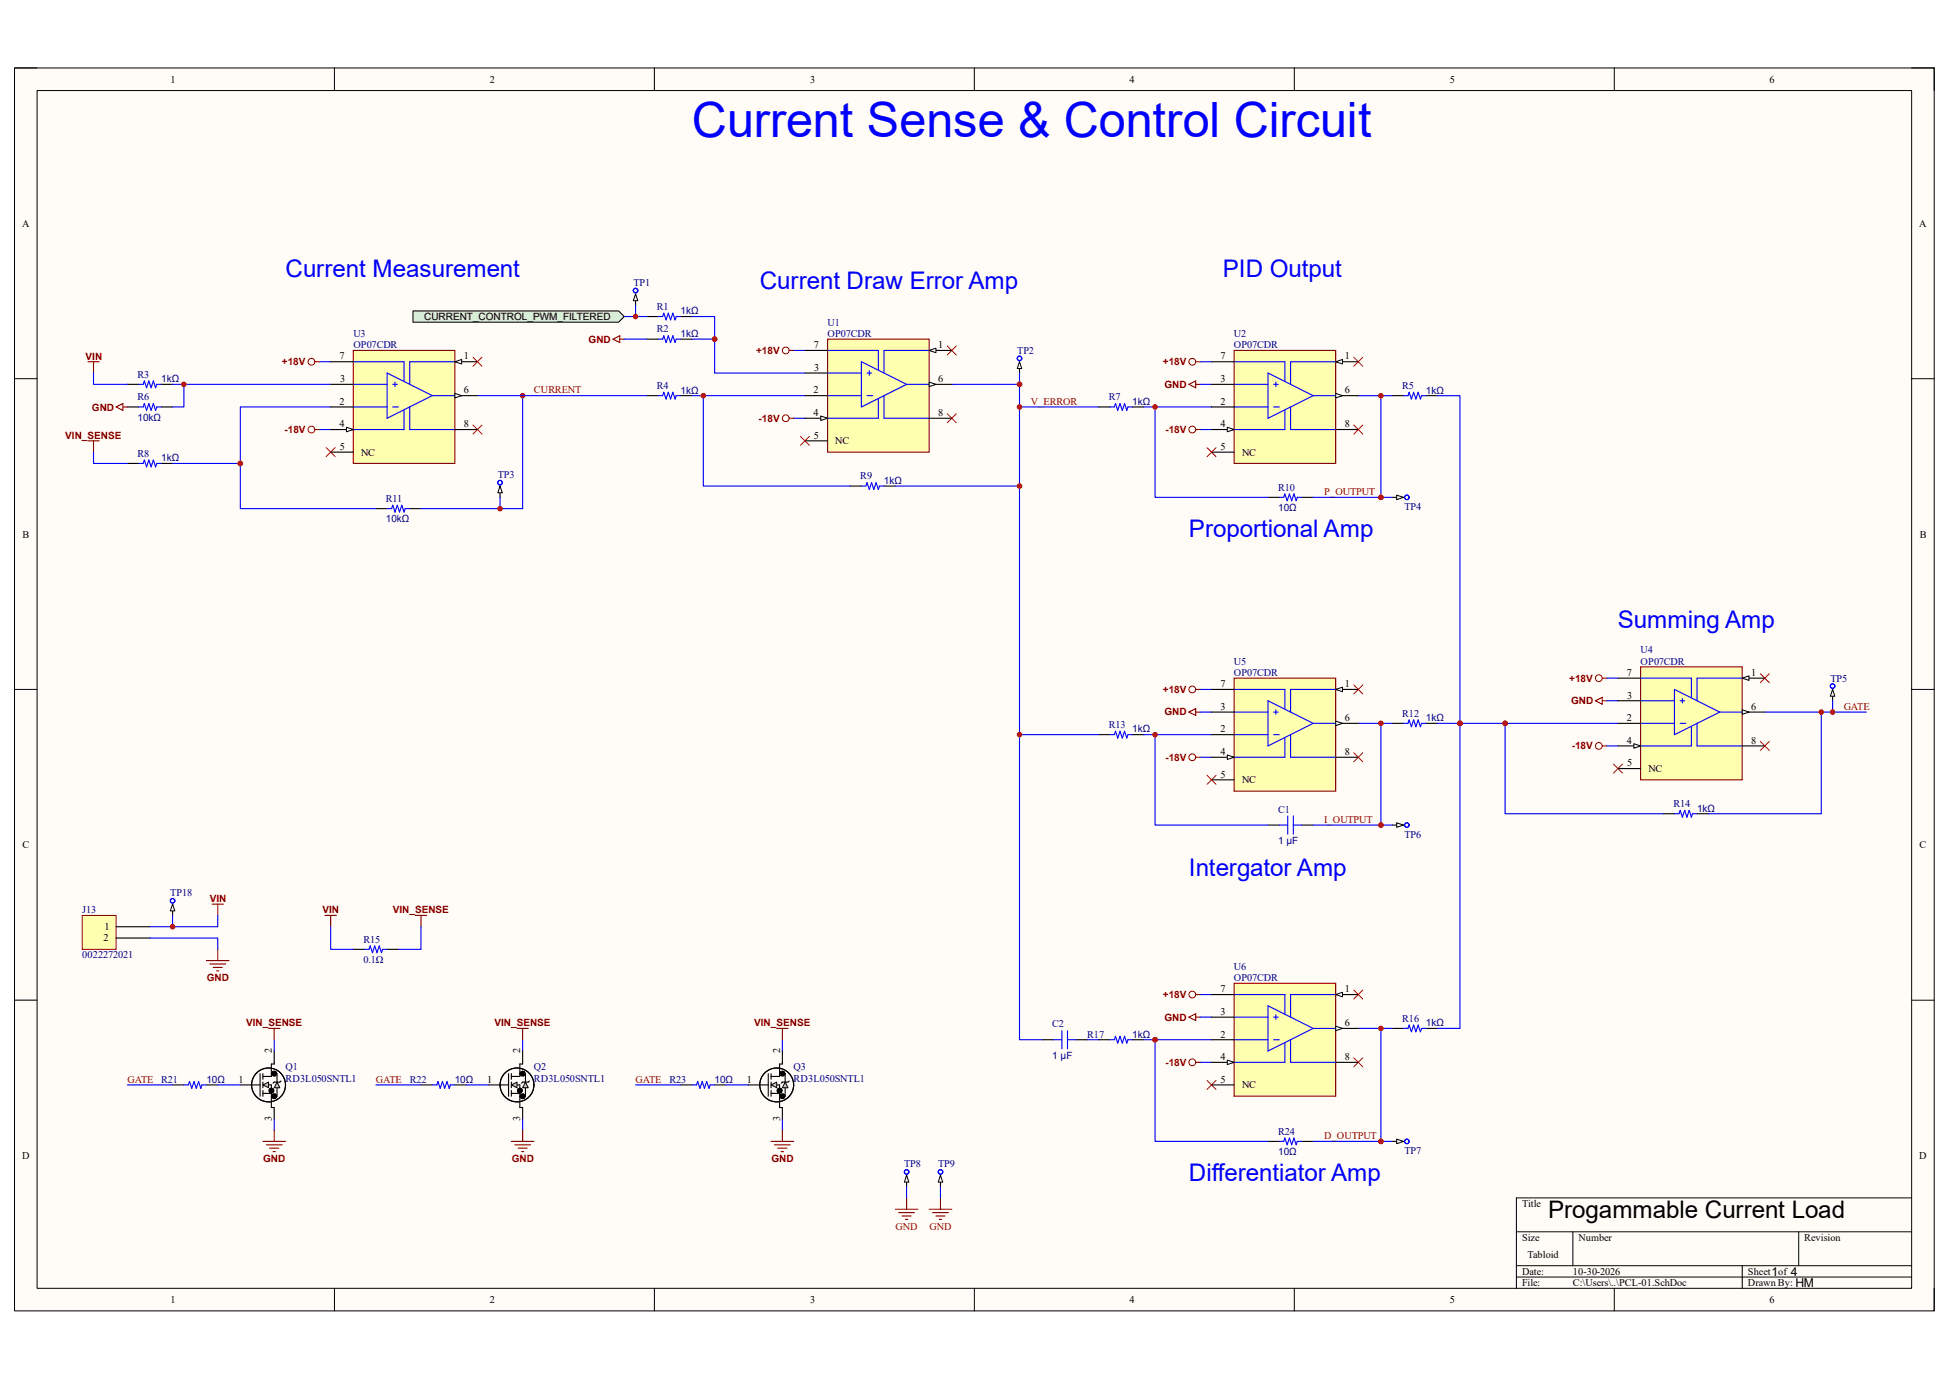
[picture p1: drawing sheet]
<svg xmlns="http://www.w3.org/2000/svg" width="297mm" height="210mm" viewBox="0 0 297 210" stroke-linecap="round" stroke-linejoin="round" font-family="sans-serif">
<path d="M2.2 10.4h292.6v189.2h-292.6z" fill-rule="evenodd" fill="#fffcf8"/>
<path d="M2.2 10.4h292.6v189.2h-292.6z" fill="none" stroke="#000" stroke-width=".15"/>
<path d="M5.7 13.8h285.6v182.4h-285.6z" fill-rule="evenodd" fill="#fffcf8"/>
<g fill="none" stroke="#000" stroke-width=".15">
<path d="M2.2 10.3h3.4M5.7 13.8h285.6v182.4h-285.6zM51 10.3v3.5M99.7 10.4v3.4M148.5 10.4v3.4M197.2 10.4v3.4M246 10.4v3.4M291.3 10.4h3.5v3.4M2.2 57.7h3.4M291.3 57.7h3.5M2.2 105h3.4M291.3 105h3.5"/>
<path d="M2.2 152.3h3.4M291.3 152.3h3.5M51 196.2v3.4M99.7 196.2v3.4M148.5 196.2v3.4M197.2 196.2v3.4M231.1 187.6h60.2M231.1 192.8h60.2M231.1 194.5h60.2M239.7 187.6v5.2M246 196.2v3.4M265.5 192.8v3.4"/>
<path d="M274.1 187.6v5.2M291.3 182.4h-60.2v13.8M294.8 196.2v3.4"/>
</g>
<g fill="none" stroke="#000" stroke-width=".17">
<path d="M53.8 144.6h1.8M59 144.6h1.7M36.6 165.2h3M39.6 163.5v3.5M40.1 163.5v.9M40.1 164.8v.9M40.1 166.1v.9M40.1 166.5h1.3M40.9 165.2h.5v3.5h.4v1.7M41.4 163.5h.8v1.3M41.8 160.1v1.9h-.4v1.9h-1.3M42.2 165.7v1.3h-.8"/>
<path d="M42.8 164.6l-.2 .2h-.8l-.2 .2"/>
<circle cx="40.9" cy="165.2" r="2.58"/>
</g>
<path d="M55.6 144.6h.6l.2-.5 .4 1 .3-1 .3 1 .4-1 .3 1 .2-.5h.7" fill="none" stroke="#00f" stroke-width=".17"/>
<path d="M41.4 166.1h.1M41.3 166.1h.1M41.8 163.5h.1M41.8 167h.1" fill="none" stroke="#000" stroke-width=".85"/>
<path d="M40.1 165.2l.8-.4v.9z" fill="#c0c0c0"/>
<path d="M40.1 165.2l.8-.4v.9z" fill="none" stroke="#000" stroke-width=".15"/>
<path d="M42.2 164.8l.4 .9h-.8z" fill="#c0c0c0"/>
<path d="M42.2 164.8l.4 .9h-.8z" fill="none" stroke="#000" stroke-width=".15"/>
<g fill="none" stroke="#00f" stroke-width=".17">
<path d="M14.3 56.8v1.7h5.1M21.1 58.5h.7l.2-.5 .3 1 .4-1 .3 1 .4-1 .3 1 .2-.5h.7M26.3 58.5h24.1M28 58.5v3.5h-1.7M21.1 62h.7l.2-.5 .3 1 .4-1 .3 1 .4-1 .3 1 .2-.5h.7M41.8 158.3v1.8M50.4 141.1v3.5h3.4M64.2 141.1v3.5h-3.5M79.6 158.3v1.8M119.2 158.3v1.8M41.8 170.4v1.7M79.6 170.4v1.7"/>
<path d="M119.2 170.4v1.7"/>
</g>
<g fill="none" stroke="#800000" stroke-width=".17">
<path d="M13.4 55.1h1.7M14.3 55.1v1.7M17.7 62l1-.5v1zM18.7 62h.7M49.5 139.4h1.7M50.4 139.4v1.7M63.3 139.4h1.7M64.2 139.4v1.7M40.9 156.6h1.7M41.8 156.6v1.7M78.8 156.6h1.7M79.6 156.6v1.7"/>
<path d="M118.4 156.6h1.7M119.2 156.6v1.7M40.1 173.8h3.4M40.6 174.3h2.4M41.1 174.9h1.4M41.6 175.4h.4M41.8 172.1v1.7M77.9 173.8h3.5M78.4 174.3h2.5M79 174.9h1.3M79.5 175.4h.3M79.7 172.1v1.7"/>
<path d="M117.5 173.8h3.4M118 174.3h2.4M118.5 174.9h1.4M119.1 175.4h.3M119.2 172.1v1.7"/>
</g>
<path d="M19.4 58.5h1.7M24.6 58.5h1.7M19.4 62h1.7M24.6 62h1.7" fill="none" stroke="#000" stroke-width=".17"/>
<path d="M72.1 54.4l1.3 1.4M73.4 54.4l-1.3 1.4M72.1 64.7l1.3 1.4M73.4 64.7l-1.3 1.4" fill="none" stroke="#f00" stroke-width=".15"/>
<circle cx="28" cy="58.5" r=".34" fill="#f00"/>
<circle cx="28" cy="58.5" r=".34" fill="none" stroke="#f00" stroke-width=".15"/>
<path d="M19.4 70.6h1.7M24.6 70.6h1.7" fill="none" stroke="#000" stroke-width=".17"/>
<path d="M14.3 68.9v1.7h5.1M21.1 70.6h.7l.2-.5 .3 1 .4-1 .3 1 .4-1 .3 1 .2-.5h.7M50.4 62h-13.8v8.6h-10.3" fill="none" stroke="#00f" stroke-width=".17"/>
<path d="M13.4 67.1h1.7M14.3 67.1v1.8" fill="none" stroke="#800000" stroke-width=".17"/>
<circle cx="36.6" cy="70.6" r=".34" fill="#f00"/>
<circle cx="36.6" cy="70.6" r=".34" fill="none" stroke="#f00" stroke-width=".15"/>
<path d="M57.3 77.5h1.7M62.4 77.5h1.8" fill="none" stroke="#000" stroke-width=".17"/>
<path d="M59 77.5h.7l.2-.6 .3 1.1 .3-1.1 .4 1.1 .3-1.1 .4 1.1 .1-.5h.7M79.6 60.3v17.2h-15.4" fill="none" stroke="#00f" stroke-width=".17"/>
<circle cx="79.6" cy="60.3" r=".34" fill="#f00"/>
<circle cx="79.6" cy="60.3" r=".34" fill="none" stroke="#f00" stroke-width=".15"/>
<path d="M36.6 70.6v6.9h20.7" fill="none" stroke="#00f" stroke-width=".17"/>
<circle cx="36.6" cy="70.6" r=".34" fill="#f00"/>
<g fill="none" stroke="#f00" stroke-width=".15">
<path d="M49.7 68.2l1.4 1.3M51.1 68.2l-1.4 1.3"/>
<circle cx="36.6" cy="70.6" r=".34"/>
</g>
<path d="M98.6 48.2h1.7M98.6 51.7h1.7M103.7 48.2h1.8M103.7 51.7h1.8M98.6 60.3h1.7M103.7 60.3h1.8" fill="none" stroke="#000" stroke-width=".17"/>
<path d="M95.1 48.2h3.5M100.3 48.2h.7l.2-.5 .3 1 .3-1 .4 1 .3-1 .4 1 .1-.5h.7M100.3 51.7h.7l.2-.6 .3 1.1 .3-1.1 .4 1.1 .3-1.1 .4 1.1 .1-.5h.7M105.5 48.2h3.4v3.5h-3.4M100.3 60.3h.7l.2-.6 .3 1.1 .3-1.1 .4 1.1 .3-1.1 .4 1.1 .1-.5h.7" fill="none" stroke="#00f" stroke-width=".17"/>
<circle cx="108.9" cy="51.7" r=".34" fill="#f00"/>
<circle cx="108.9" cy="51.7" r=".34" fill="none" stroke="#f00" stroke-width=".15"/>
<path d="M93.4 51.7l1-.6v1.1zM94.4 51.7h.7" fill="none" stroke="#800000" stroke-width=".17"/>
<path d="M95.1 51.7h3.5" fill="none" stroke="#00f" stroke-width=".17"/>
<path d="M62.9 47.3h31.4l.8 .9-.8 .9h-31.4z" fill-rule="evenodd" fill="#c8f1c8"/>
<path d="M62.9 47.3h31.4l.8 .9-.8 .9h-31.4z" fill="none" stroke="#000" stroke-width=".15"/>
<path d="M108.9 51.7v5.1h13.8" fill="none" stroke="#00f" stroke-width=".17"/>
<circle cx="108.9" cy="51.7" r=".34" fill="#f00"/>
<circle cx="108.9" cy="51.7" r=".34" fill="none" stroke="#f00" stroke-width=".15"/>
<path d="M129.6 74h1.7M134.7 74h1.7" fill="none" stroke="#000" stroke-width=".17"/>
<path d="M105.5 60.3h17.2M107.2 60.3v13.7h22.4M131.3 74h.7l.1-.5 .4 1 .3-1 .4 1 .3-1 .4 1 .1-.5h.7" fill="none" stroke="#00f" stroke-width=".17"/>
<circle cx="107.2" cy="60.3" r=".34" fill="#f00"/>
<g fill="none" stroke="#f00" stroke-width=".15">
<path d="M144.4 52.7l1.3 1.4M145.7 52.7l-1.3 1.4M144.4 63l1.3 1.4M145.7 63l-1.3 1.4"/>
<circle cx="107.2" cy="60.3" r=".34"/>
</g>
<path d="M182.9 58.5h1.7M72.8 60.3h25.8M169.1 62h.7l.2-.5 .3 1 .4-1 .3 1 .4-1 .3 1 .2-.5h.7M169.1 111.9h.7l.2-.5 .3 1 .4-1 .3 1 .4-1 .3 1 .2-.5h.7M182.9 108.4h1.7M244.9 106.7h1.7M246.6 110.2h-17.2v13.7h24.1M255.2 123.9h.7l.1-.5 .4 1 .3-1 .4 1 .3-1 .4 1 .1-.5h.7M169.1 158.3h.7l.2-.5 .3 1.1 .4-1.1 .3 1.1 .4-1.1 .3 1.1 .2-.6h.7M182.9 154.9h1.7" fill="none" stroke="#00f" stroke-width=".17"/>
<path d="M167.4 62h1.7M172.6 62h1.7M167.4 111.9h1.7M172.6 111.9h1.7M253.5 123.9h1.7M258.6 123.9h1.7M167.4 158.3h1.7M172.6 158.3h1.7" fill="none" stroke="#000" stroke-width=".17"/>
<path d="M181.2 58.5l1-.5v1.1zM182.2 58.5h.7M181.2 108.4l1-.5v1.1zM182.2 108.4h.7M243.1 106.7l1.1-.5v1zM244.2 106.7h.7M181.2 154.9l1-.5v1zM182.2 154.9h.7" fill="none" stroke="#800000" stroke-width=".17"/>
<circle cx="229.4" cy="110.2" r=".34" fill="#f00"/>
<circle cx="229.4" cy="110.2" r=".34" fill="none" stroke="#f00" stroke-width=".15"/>
<path d="M268.9 108.4h15.5M277.5 108.4v15.5h-17.2" fill="none" stroke="#00f" stroke-width=".17"/>
<circle cx="277.6" cy="108.4" r=".34" fill="#f00"/>
<circle cx="277.6" cy="108.4" r=".34" fill="none" stroke="#f00" stroke-width=".15"/>
<path d="M212.2 60.3h1.7M217.3 60.3h1.7M212.2 110.2h1.7M217.3 110.2h1.7M212.2 156.6h1.7M217.3 156.6h1.7" fill="none" stroke="#000" stroke-width=".17"/>
<path d="M213.9 60.3h.7l.1-.6 .4 1.1 .3-1.1 .4 1.1 .3-1.1 .4 1.1 .1-.5h.7M213.9 110.2h.7l.1-.6 .4 1.1 .3-1.1 .4 1.1 .3-1.1 .4 1.1 .1-.5h.7M229.4 110.2h-6.9v46.4h-3.5M207 156.6h5.2M213.9 156.6h.7l.1-.5 .4 1 .3-1 .4 1 .3-1 .4 1 .1-.5h.7" fill="none" stroke="#00f" stroke-width=".17"/>
<circle cx="222.5" cy="110.2" r=".34" fill="#f00"/>
<circle cx="222.5" cy="110.2" r=".34" fill="none" stroke="#f00" stroke-width=".15"/>
<circle cx="229.4" cy="110.2" r=".34" fill="#f00"/>
<circle cx="229.4" cy="110.2" r=".34" fill="none" stroke="#f00" stroke-width=".15"/>
<path d="M219 110.2h3.5" fill="none" stroke="#00f" stroke-width=".17"/>
<circle cx="222.5" cy="110.2" r=".34" fill="#f00"/>
<circle cx="222.5" cy="110.2" r=".34" fill="none" stroke="#f00" stroke-width=".15"/>
<path d="M219 60.3h3.5v49.9" fill="none" stroke="#00f" stroke-width=".17"/>
<circle cx="222.5" cy="110.2" r=".34" fill="#f00"/>
<circle cx="222.5" cy="110.2" r=".34" fill="none" stroke="#f00" stroke-width=".15"/>
<path d="M174.3 62h10.3M176 62v13.7h17.2M194.9 75.7h.7l.2-.5 .4 1.1 .3-1.1 .3 1.1 .4-1.1 .3 1.1 .2-.6h.7M207 60.3h5.2M207 110.2h5.2" fill="none" stroke="#00f" stroke-width=".17"/>
<path d="M193.2 75.7h1.7M198.4 75.7h1.7" fill="none" stroke="#000" stroke-width=".17"/>
<circle cx="176" cy="62" r=".34" fill="#f00"/>
<circle cx="176" cy="62" r=".34" fill="none" stroke="#f00" stroke-width=".15"/>
<path d="M210.4 60.3v15.4h-10.3" fill="none" stroke="#00f" stroke-width=".17"/>
<circle cx="210.4" cy="75.7" r=".34" fill="#f00"/>
<circle cx="210.4" cy="75.7" r=".34" fill="none" stroke="#f00" stroke-width=".15"/>
<circle cx="210.4" cy="60.3" r=".34" fill="#f00"/>
<g fill="none" stroke="#f00" stroke-width=".15">
<path d="M206.3 54.4l1.4 1.4M207.7 54.4l-1.4 1.4M122 66.5l1.4 1.3M123.4 66.5l-1.4 1.3M183.9 68.2l1.4 1.4M185.3 68.2l-1.4 1.4M206.3 64.7l1.4 1.4M207.7 64.7l-1.4 1.4M183.9 118.1l1.4 1.4M185.3 118.1l-1.4 1.4M206.3 114.6l1.4 1.4M206.3 104.3l1.4 1.4"/>
<path d="M207.7 114.6l-1.4 1.4M207.7 104.3l-1.4 1.4M206.3 150.8l1.4 1.4M207.7 150.8l-1.4 1.4M183.9 164.5l1.4 1.4M185.3 164.5l-1.4 1.4M206.3 161.1l1.4 1.4M207.7 161.1l-1.4 1.4"/>
<circle cx="210.4" cy="60.3" r=".34"/>
</g>
<path d="M151.9 58.5h3.5v99.8h3.4M174.3 111.9h10.3M194.9 125.7h1.3M196.2 124.3v2.7M197.1 125.7h1.3M197.1 124.3v2.7M160.5 158.3h1.3M161.8 157v2.7M162.7 158.3h1.3M162.7 157v2.7M165.7 158.3h1.7M194.9 173.8h.7l.2-.5 .4 1 .3-1 .3 1 .4-1 .3 1 .2-.5h.7" fill="none" stroke="#00f" stroke-width=".17"/>
<path d="M193.2 125.7h1.7M198.4 125.7h1.7M158.8 158.3h1.7M164 158.3h1.7M193.2 173.8h1.7M198.4 173.8h1.7" fill="none" stroke="#000" stroke-width=".17"/>
<circle cx="155.4" cy="58.5" r=".34" fill="#f00"/>
<circle cx="155.4" cy="58.5" r=".34" fill="none" stroke="#f00" stroke-width=".15"/>
<path d="M155.4 62h12" fill="none" stroke="#00f" stroke-width=".17"/>
<circle cx="155.4" cy="62" r=".34" fill="#f00"/>
<circle cx="155.4" cy="62" r=".34" fill="none" stroke="#f00" stroke-width=".15"/>
<path d="M155.4 111.9h12" fill="none" stroke="#00f" stroke-width=".17"/>
<circle cx="155.4" cy="111.9" r=".34" fill="#f00"/>
<circle cx="155.4" cy="111.9" r=".34" fill="none" stroke="#f00" stroke-width=".15"/>
<path d="M176 111.9v13.8h17.2" fill="none" stroke="#00f" stroke-width=".17"/>
<circle cx="176" cy="111.9" r=".34" fill="#f00"/>
<circle cx="176" cy="111.9" r=".34" fill="none" stroke="#f00" stroke-width=".15"/>
<path d="M210.4 110.2v15.5h-10.3" fill="none" stroke="#00f" stroke-width=".17"/>
<circle cx="210.4" cy="125.7" r=".34" fill="#f00"/>
<circle cx="210.4" cy="125.7" r=".34" fill="none" stroke="#f00" stroke-width=".15"/>
<circle cx="210.4" cy="110.2" r=".34" fill="#f00"/>
<circle cx="210.4" cy="110.2" r=".34" fill="none" stroke="#f00" stroke-width=".15"/>
<path d="M174.3 158.3h1.7v15.5h17.2" fill="none" stroke="#00f" stroke-width=".17"/>
<circle cx="176" cy="158.3" r=".34" fill="#f00"/>
<circle cx="176" cy="158.3" r=".34" fill="none" stroke="#f00" stroke-width=".15"/>
<path d="M176 158.3h8.6" fill="none" stroke="#00f" stroke-width=".17"/>
<circle cx="176" cy="158.3" r=".34" fill="#f00"/>
<circle cx="176" cy="158.3" r=".34" fill="none" stroke="#f00" stroke-width=".15"/>
<path d="M210.4 156.6v17.2h-10.3" fill="none" stroke="#00f" stroke-width=".17"/>
<circle cx="210.4" cy="173.8" r=".34" fill="#f00"/>
<circle cx="210.4" cy="173.8" r=".34" fill="none" stroke="#f00" stroke-width=".15"/>
<circle cx="210.4" cy="156.6" r=".34" fill="#f00"/>
<circle cx="210.4" cy="156.6" r=".34" fill="none" stroke="#f00" stroke-width=".15"/>
<path d="M145 58.5h6.9M136.4 74h19" fill="none" stroke="#00f" stroke-width=".17"/>
<circle cx="155.4" cy="74" r=".34" fill="#f00"/>
<g fill="none" stroke="#f00" stroke-width=".15">
<path d="M245.9 116.4l1.4 1.3M247.3 116.4l-1.4 1.3M268.3 112.9l1.3 1.4M268.3 102.6l1.3 1.4M269.6 112.9l-1.3 1.4M269.6 102.6l-1.3 1.4"/>
<circle cx="155.4" cy="74" r=".34"/>
</g>
<path d="M48.7 55.1h1.7M120.9 53.4h1.8M182.9 55.1h1.7M48.7 65.4h1.7M120.9 63.7h1.8M182.9 65.4h1.7M182.9 115.3h1.7M182.9 105h1.7M244.9 113.6h1.7M244.9 103.3h1.7M182.9 151.5h1.7M182.9 161.8h1.7" fill="none" stroke="#00f" stroke-width=".17"/>
<g fill="none" stroke="#800000" stroke-width=".15">
<circle cx="47.5" cy="55.1" r=".52"/>
<circle cx="119.7" cy="53.4" r=".52"/>
<circle cx="181.7" cy="55.1" r=".52"/>
<circle cx="47.5" cy="65.4" r=".52"/>
<circle cx="119.7" cy="63.7" r=".52"/>
<circle cx="181.7" cy="65.4" r=".52"/>
<circle cx="181.7" cy="115.3" r=".52"/>
<circle cx="181.7" cy="105" r=".52"/>
<circle cx="243.6" cy="113.6" r=".52"/>
<circle cx="243.6" cy="103.3" r=".52"/>
<circle cx="181.7" cy="151.5" r=".52"/>
<circle cx="181.7" cy="161.8" r=".52"/>
</g>
<g fill="none" stroke="#800000" stroke-width=".17">
<path d="M48 55.1h.7M120.3 53.4h.6M182.2 55.1h.7M48 65.4h.7M120.3 63.7h.6M182.2 65.4h.7M182.2 105h.7M182.2 115.3h.7M244.2 103.3h.7M244.2 113.6h.7M182.2 151.5h.7M182.2 161.8h.7"/>
<path d="M136.4 184.2h3.5M136.9 184.7h2.5M137.5 185.2h1.3M138 185.7h.3M138.2 182.4v1.8M141.6 184.2h3.4M142.1 184.7h2.4M142.6 185.2h1.4M143.2 185.7h.3M143.3 182.4v1.8"/>
</g>
<path d="M143.3 179v1.7" fill="none" stroke="#000" stroke-width=".17"/>
<path d="M143.3 179l.4 1h-.7z" fill="#f8fcff"/>
<path d="M143.3 179l.4 1h-.7z" fill="none" stroke="#000" stroke-width=".15"/>
<g fill="none" stroke="#00f" stroke-width=".17">
<circle cx="143.3" cy="178.5" r=".35"/>
<circle cx="143.3" cy="178.5" r=".34"/>
</g>
<path d="M138.2 179v1.7" fill="none" stroke="#000" stroke-width=".17"/>
<path d="M138.2 179l.3 1h-.7z" fill="#f8fcff"/>
<path d="M138.2 179l.3 1h-.7z" fill="none" stroke="#000" stroke-width=".15"/>
<g fill="none" stroke="#00f" stroke-width=".17">
<path d="M138.2 180.7v1.7M143.3 180.7v1.7"/>
<circle cx="138.2" cy="178.5" r=".35"/>
<circle cx="138.2" cy="178.5" r=".34"/>
</g>
<path d="M76.2 74v1.7" fill="none" stroke="#000" stroke-width=".17"/>
<path d="M76.2 74l.3 1.1h-.6z" fill="#f8fcff"/>
<path d="M76.2 74l.3 1.1h-.6z" fill="none" stroke="#000" stroke-width=".15"/>
<g fill="none" stroke="#00f" stroke-width=".17">
<path d="M76.2 75.7v1.8"/>
<circle cx="76.2" cy="73.5" r=".35"/>
<circle cx="76.2" cy="73.5" r=".34"/>
</g>
<circle cx="76.2" cy="77.5" r=".34" fill="#f00"/>
<circle cx="76.2" cy="77.5" r=".34" fill="none" stroke="#f00" stroke-width=".15"/>
<path d="M96.9 44.8v1.7" fill="none" stroke="#000" stroke-width=".17"/>
<path d="M96.9 44.8l.3 1h-.7z" fill="#f8fcff"/>
<path d="M96.9 44.8l.3 1h-.7z" fill="none" stroke="#000" stroke-width=".15"/>
<g fill="none" stroke="#00f" stroke-width=".17">
<path d="M96.9 46.5v1.7"/>
<circle cx="96.9" cy="44.3" r=".35"/>
<circle cx="96.9" cy="44.2" r=".34"/>
</g>
<circle cx="96.9" cy="48.2" r=".34" fill="#f00"/>
<circle cx="96.9" cy="48.2" r=".34" fill="none" stroke="#f00" stroke-width=".15"/>
<path d="M155.4 55.1v1.7" fill="none" stroke="#000" stroke-width=".17"/>
<path d="M155.4 55.1l.3 1h-.7z" fill="#f8fcff"/>
<path d="M155.4 55.1l.3 1h-.7z" fill="none" stroke="#000" stroke-width=".15"/>
<g fill="none" stroke="#00f" stroke-width=".17">
<path d="M155.4 56.8v1.7"/>
<circle cx="155.4" cy="54.6" r=".35"/>
<circle cx="155.4" cy="54.6" r=".34"/>
</g>
<circle cx="155.4" cy="58.5" r=".34" fill="#f00"/>
<circle cx="155.4" cy="58.5" r=".34" fill="none" stroke="#f00" stroke-width=".15"/>
<path d="M212.2 75.7h1.7" fill="none" stroke="#000" stroke-width=".17"/>
<path d="M212.8 75.4l1.1 .3-1.1 .4z" fill="#f8fcff"/>
<path d="M212.8 75.4l1.1 .3-1.1 .4z" fill="none" stroke="#000" stroke-width=".15"/>
<g fill="none" stroke="#00f" stroke-width=".17">
<path d="M210.4 75.7h1.8"/>
<circle cx="214.4" cy="75.7" r=".35"/>
<circle cx="214.4" cy="75.7" r=".34"/>
</g>
<circle cx="210.4" cy="75.7" r=".34" fill="#f00"/>
<circle cx="210.4" cy="75.7" r=".34" fill="none" stroke="#f00" stroke-width=".15"/>
<path d="M212.2 125.7h1.7" fill="none" stroke="#000" stroke-width=".17"/>
<path d="M212.8 125.3l1.1 .4-1.1 .3z" fill="#f8fcff"/>
<path d="M212.8 125.3l1.1 .4-1.1 .3z" fill="none" stroke="#000" stroke-width=".15"/>
<g fill="none" stroke="#00f" stroke-width=".17">
<path d="M210.4 125.7h1.8"/>
<circle cx="214.4" cy="125.7" r=".35"/>
<circle cx="214.4" cy="125.7" r=".34"/>
</g>
<circle cx="210.4" cy="125.7" r=".34" fill="#f00"/>
<circle cx="210.4" cy="125.7" r=".34" fill="none" stroke="#f00" stroke-width=".15"/>
<path d="M212.2 173.8h1.7" fill="none" stroke="#000" stroke-width=".17"/>
<path d="M212.8 173.5l1.1 .3-1.1 .4z" fill="#f8fcff"/>
<path d="M212.8 173.5l1.1 .3-1.1 .4z" fill="none" stroke="#000" stroke-width=".15"/>
<g fill="none" stroke="#00f" stroke-width=".17">
<path d="M210.4 173.8h1.8"/>
<circle cx="214.4" cy="173.8" r=".35"/>
<circle cx="214.4" cy="173.8" r=".34"/>
</g>
<circle cx="210.4" cy="173.8" r=".34" fill="#f00"/>
<circle cx="210.4" cy="173.8" r=".34" fill="none" stroke="#f00" stroke-width=".15"/>
<path d="M279.3 105v1.7" fill="none" stroke="#000" stroke-width=".17"/>
<path d="M279.3 105l.3 1h-.7z" fill="#f8fcff"/>
<path d="M279.3 105l.3 1h-.7z" fill="none" stroke="#000" stroke-width=".15"/>
<g fill="none" stroke="#00f" stroke-width=".17">
<path d="M279.3 106.7v1.7"/>
<circle cx="279.3" cy="104.5" r=".35"/>
<circle cx="279.3" cy="104.5" r=".34"/>
</g>
<circle cx="279.3" cy="108.4" r=".34" fill="#f00"/>
<circle cx="279.3" cy="108.4" r=".34" fill="none" stroke="#f00" stroke-width=".15"/>
<path d="M26.3 165.2h1.7M31.5 165.2h1.7M64.2 165.2h1.7M69.3 165.2h1.7M103.7 165.2h1.8M108.9 165.2h1.7" fill="none" stroke="#000" stroke-width=".17"/>
<path d="M19.4 165.2h6.9M28 165.2h.7l.2-.5 .3 1 .4-1 .3 1 .4-1 .3 1 .2-.5h.7M33.2 165.2h3.4M57.3 165.2h6.9M65.9 165.2h.7l.1-.5 .4 1 .3-1 .4 1 .3-1 .4 1 .1-.5h.7M71 165.2h3.5M96.9 165.2h6.8M105.5 165.2h.6l.2-.5 .4 1 .3-1 .4 1 .3-1 .3 1 .2-.5h.7M110.6 165.2h3.5" fill="none" stroke="#00f" stroke-width=".17"/>
<path d="M12.5 139.4h5.2v5.2h-5.2z" fill-rule="evenodd" fill="#ffffb0"/>
<path d="M12.5 139.4h5.2v5.2h-5.2z" fill="none" stroke="#800000" stroke-width=".15"/>
<path d="M26.3 137.7v1.7M17.7 141.1h5.2M17.7 142.9h5.2" fill="none" stroke="#000" stroke-width=".17"/>
<path d="M32.3 137.7h1.7M33.2 137.7v1.7M31.5 146.3h3.4M32 146.8h2.4M32.5 147.3h1.4M33 147.8h.4M33.2 144.6v1.7" fill="none" stroke="#800000" stroke-width=".17"/>
<path d="M33.2 139.4v1.7h-10.3M22.9 142.9h10.3v1.7" fill="none" stroke="#00f" stroke-width=".17"/>
<path d="M26.3 137.7l.3 1h-.6z" fill="#f8fcff"/>
<path d="M26.3 137.7l.3 1h-.6z" fill="none" stroke="#000" stroke-width=".15"/>
<g fill="none" stroke="#00f" stroke-width=".17">
<path d="M26.3 139.4v1.7"/>
<circle cx="26.3" cy="137.2" r=".35"/>
<circle cx="26.3" cy="137.2" r=".34"/>
</g>
<circle cx="26.3" cy="141.1" r=".34" fill="#f00"/>
<circle cx="26.3" cy="141.1" r=".34" fill="none" stroke="#f00" stroke-width=".15"/>
<g fill="none" stroke="#000" stroke-width=".17">
<path d="M74.5 165.2h3M77.5 163.5v3.5M77.9 163.5v.9M77.9 164.8v.9M77.9 166.1v.9M77.9 166.5h1.3M78.8 165.2h.4v3.5h.4v1.7M79.2 163.5h.9v1.3M79.6 160.1v1.9h-.4v1.9h-1.3M80.1 165.7v1.3h-.9M80.7 164.6l-.2 .2h-.9l-.1 .2"/>
<circle cx="78.8" cy="165.2" r="2.58"/>
</g>
<g fill="none" stroke="#000" stroke-width=".85">
<path d="M79.2 166.1h.1M79.7 163.5h.1M79.7 167h.1"/>
<circle cx="79.2" cy="166.1" r=".02"/>
<circle cx="79.6" cy="163.5" r=".02"/>
<circle cx="79.6" cy="167" r=".02"/>
</g>
<path d="M77.9 165.2l.9-.4v.9z" fill="#c0c0c0"/>
<path d="M77.9 165.2l.9-.4v.9z" fill="none" stroke="#000" stroke-width=".15"/>
<path d="M80.1 164.8l.4 .9h-.9z" fill="#c0c0c0"/>
<path d="M80.1 164.8l.4 .9h-.9z" fill="none" stroke="#000" stroke-width=".15"/>
<g fill="none" stroke="#000" stroke-width=".17">
<path d="M114.1 165.2h3M117.1 163.5v3.5M117.5 163.5v.9M117.5 164.8v.9M117.5 166.1v.9M117.5 166.5h1.3M118.4 165.2h.4v3.5h.4v1.7M118.8 163.5h.9v1.3M119.2 160.1v1.9h-.4v1.9h-1.3M119.7 165.7v1.3h-.9M120.3 164.6l-.2 .2h-.9l-.1 .2"/>
<circle cx="118.4" cy="165.2" r="2.58"/>
</g>
<path d="M118.8 166.1h.1M119.2 163.5h.1M119.2 167h.1" fill="none" stroke="#000" stroke-width=".85"/>
<path d="M117.5 165.2l.9-.4v.9z" fill="#c0c0c0"/>
<path d="M117.5 165.2l.9-.4v.9z" fill="none" stroke="#000" stroke-width=".15"/>
<path d="M119.7 164.8l.4 .9h-.9z" fill="#c0c0c0"/>
<path d="M119.7 164.8l.4 .9h-.9z" fill="none" stroke="#000" stroke-width=".15"/>
<path d="M53.8 53.4h15.5v17.2h-15.5z" fill-rule="evenodd" fill="#ffffb0"/>
<path d="M53.8 53.4h15.5v17.2h-15.5z" fill="none" stroke="#800000" stroke-width=".17"/>
<path d="M53.8 58.5h5.2M53.8 55.1h7.8v2.9M59 56.8l6.9 3.5-6.9 3.4zM59.9 58.5h.6M60.2 58.2v.7M69.3 55.1h-6.9v3.4M53.8 62h5.2M59.9 62h.8M61.6 62.5v2.9h-7.8M62.4 62v3.4h6.9M65.9 60.3h3.4" fill="none" stroke="#00f" stroke-width=".17"/>
<path d="M50.4 55.1h3.4M69.3 55.1h3.5M69.3 65.4h3.5" fill="none" stroke="#000" stroke-width=".17"/>
<path d="M69.3 55.1l1.1-.4v.7z" fill="#f8fcff"/>
<path d="M69.3 55.1l1.1-.4v.7z" fill="none" stroke="#000" stroke-width=".15"/>
<path d="M50.4 65.4h3.4" fill="none" stroke="#000" stroke-width=".17"/>
<path d="M52.8 65.1l1 .3-1 .4z" fill="#f8fcff"/>
<path d="M52.8 65.1l1 .3-1 .4z" fill="none" stroke="#000" stroke-width=".15"/>
<path d="M50.4 58.5h3.4M50.4 62h3.4M50.4 68.9h3.4M69.3 60.3h3.5" fill="none" stroke="#000" stroke-width=".17"/>
<path d="M69.3 59.9l1.1 .4-1.1 .3z" fill="#f8fcff"/>
<path d="M69.3 59.9l1.1 .4-1.1 .3z" fill="none" stroke="#000" stroke-width=".15"/>
<path d="M126.1 51.7h15.5v17.2h-15.5z" fill-rule="evenodd" fill="#ffffb0"/>
<path d="M126.1 51.7h15.5v17.2h-15.5z" fill="none" stroke="#800000" stroke-width=".17"/>
<path d="M126.1 56.8h5.2M126.1 53.4h7.8v2.9M131.3 55.1l6.9 3.4-6.9 3.5zM132.1 56.8h.7M132.5 56.5v.7M138.2 58.5h3.4M141.6 53.4h-6.9v3.4M126.1 60.3h5.2M132.1 60.3h.9M133.9 60.8v2.9h-7.8M134.7 60.3v3.4h6.9" fill="none" stroke="#00f" stroke-width=".17"/>
<path d="M122.7 53.4h3.4M141.6 53.4h3.4M141.6 63.7h3.4" fill="none" stroke="#000" stroke-width=".17"/>
<path d="M141.6 53.4l1-.4v.7z" fill="#f8fcff"/>
<path d="M141.6 53.4l1-.4v.7z" fill="none" stroke="#000" stroke-width=".15"/>
<path d="M122.7 63.7h3.4" fill="none" stroke="#000" stroke-width=".17"/>
<path d="M125.1 63.4l1 .3-1 .3z" fill="#f8fcff"/>
<path d="M125.1 63.4l1 .3-1 .3z" fill="none" stroke="#000" stroke-width=".15"/>
<path d="M122.7 56.8h3.4M141.6 58.5h3.4M122.7 60.3h3.4M122.7 67.1h3.4" fill="none" stroke="#000" stroke-width=".17"/>
<path d="M141.6 58.2l1 .3-1 .4z" fill="#f8fcff"/>
<path d="M141.6 58.2l1 .3-1 .4z" fill="none" stroke="#000" stroke-width=".15"/>
<path d="M188.1 53.4h15.4v17.2h-15.4z" fill-rule="evenodd" fill="#ffffb0"/>
<path d="M188.1 53.4h15.4v17.2h-15.4z" fill="none" stroke="#800000" stroke-width=".17"/>
<path d="M188.1 58.5h5.1M188.1 55.1h7.7v2.9M193.2 56.8l6.9 3.5-6.9 3.4zM194.1 58.5h.7M194.4 58.2v.7M203.5 55.1h-6.8v3.4M188.1 62h5.1M194.1 62h.8M195.8 62.5v2.9h-7.7M196.7 62v3.4h6.8M200.1 60.3h3.4" fill="none" stroke="#00f" stroke-width=".17"/>
<path d="M184.6 55.1h3.5M203.5 55.1h3.5M203.5 65.4h3.5" fill="none" stroke="#000" stroke-width=".17"/>
<path d="M203.5 55.1l1.1-.4v.7z" fill="#f8fcff"/>
<path d="M203.5 55.1l1.1-.4v.7z" fill="none" stroke="#000" stroke-width=".15"/>
<path d="M184.6 65.4h3.5" fill="none" stroke="#000" stroke-width=".17"/>
<path d="M187 65.1l1.1 .3-1.1 .4z" fill="#f8fcff"/>
<path d="M187 65.1l1.1 .3-1.1 .4z" fill="none" stroke="#000" stroke-width=".15"/>
<path d="M184.6 58.5h3.5M184.6 62h3.5M184.6 68.9h3.5M203.5 60.3h3.5" fill="none" stroke="#000" stroke-width=".17"/>
<path d="M203.5 59.9l1.1 .4-1.1 .3z" fill="#f8fcff"/>
<path d="M203.5 59.9l1.1 .4-1.1 .3z" fill="none" stroke="#000" stroke-width=".15"/>
<path d="M188.1 103.3h15.4v17.2h-15.4z" fill-rule="evenodd" fill="#ffffb0"/>
<path d="M188.1 103.3h15.4v17.2h-15.4z" fill="none" stroke="#800000" stroke-width=".17"/>
<path d="M188.1 108.4h5.1M188.1 111.9h5.1M188.1 105h7.7v2.9M193.2 106.7l6.9 3.5-6.9 3.4zM194.1 108.4h.7M194.1 111.9h.8M194.4 108.1v.7M195.8 112.4v2.9h-7.7M196.7 111.9v3.4h6.8M200.1 110.2h3.4M203.5 105h-6.8v3.4" fill="none" stroke="#00f" stroke-width=".17"/>
<path d="M184.6 105h3.5M203.5 105h3.5M203.5 115.3h3.5" fill="none" stroke="#000" stroke-width=".17"/>
<path d="M203.5 105l1.1-.3v.6z" fill="#f8fcff"/>
<path d="M203.5 105l1.1-.3v.6z" fill="none" stroke="#000" stroke-width=".15"/>
<path d="M184.6 115.3h3.5" fill="none" stroke="#000" stroke-width=".17"/>
<path d="M187 115l1.1 .3-1.1 .4z" fill="#f8fcff"/>
<path d="M187 115l1.1 .3-1.1 .4z" fill="none" stroke="#000" stroke-width=".15"/>
<path d="M184.6 108.4h3.5M184.6 111.9h3.5M184.6 118.8h3.5M203.5 110.2h3.5" fill="none" stroke="#000" stroke-width=".17"/>
<path d="M203.5 109.8l1.1 .4-1.1 .3z" fill="#f8fcff"/>
<path d="M203.5 109.8l1.1 .4-1.1 .3z" fill="none" stroke="#000" stroke-width=".15"/>
<path d="M188.1 149.7h15.4v17.3h-15.4z" fill-rule="evenodd" fill="#ffffb0"/>
<path d="M188.1 149.7h15.4v17.3h-15.4z" fill="none" stroke="#800000" stroke-width=".17"/>
<path d="M188.1 154.9h5.1M188.1 158.3h5.1M188.1 151.5h7.7v2.9M193.2 153.2l6.9 3.4-6.9 3.5zM194.1 154.9h.7M194.1 158.3h.8M194.4 154.6v.6M195.8 158.9v2.9h-7.7M196.7 158.3v3.5h6.8M200.1 156.6h3.4M203.5 151.5h-6.8v3.4" fill="none" stroke="#00f" stroke-width=".17"/>
<path d="M184.6 151.5h3.5M203.5 151.5h3.5M203.5 161.8h3.5" fill="none" stroke="#000" stroke-width=".17"/>
<path d="M203.5 151.5l1.1-.4v.7z" fill="#f8fcff"/>
<path d="M203.5 151.5l1.1-.4v.7z" fill="none" stroke="#000" stroke-width=".15"/>
<path d="M184.6 161.8h3.5" fill="none" stroke="#000" stroke-width=".17"/>
<path d="M187 161.4l1.1 .4-1.1 .3z" fill="#f8fcff"/>
<path d="M187 161.4l1.1 .4-1.1 .3z" fill="none" stroke="#000" stroke-width=".15"/>
<path d="M184.6 154.9h3.5M184.6 158.3h3.5M203.5 156.6h3.5M184.6 165.2h3.5" fill="none" stroke="#000" stroke-width=".17"/>
<path d="M203.5 156.3l1.1 .3-1.1 .4z" fill="#f8fcff"/>
<path d="M203.5 156.3l1.1 .3-1.1 .4z" fill="none" stroke="#000" stroke-width=".15"/>
<path d="M250 101.6h15.5v17.2h-15.5z" fill-rule="evenodd" fill="#ffffb0"/>
<path d="M250 101.6h15.5v17.2h-15.5z" fill="none" stroke="#800000" stroke-width=".17"/>
<path d="M250 106.7h5.2M250 110.2h5.2M250 103.3h7.8v2.9M255.2 105l6.9 3.4-6.9 3.5zM256 106.7h.7M256 110.2h.9M256.4 106.4v.7M257.8 110.7v2.9h-7.8M258.6 110.2v3.4h6.9M262.1 108.4h3.4M265.5 103.3h-6.9v3.4" fill="none" stroke="#00f" stroke-width=".17"/>
<path d="M246.6 103.3h3.4M265.5 103.3h3.4M265.5 113.6h3.4" fill="none" stroke="#000" stroke-width=".17"/>
<path d="M265.5 103.3l1-.4v.7z" fill="#f8fcff"/>
<path d="M265.5 103.3l1-.4v.7z" fill="none" stroke="#000" stroke-width=".15"/>
<path d="M246.6 113.6h3.4" fill="none" stroke="#000" stroke-width=".17"/>
<path d="M249 113.3l1 .3-1 .4z" fill="#f8fcff"/>
<path d="M249 113.3l1 .3-1 .4z" fill="none" stroke="#000" stroke-width=".15"/>
<path d="M246.6 106.7h3.4M246.6 110.2h3.4M246.6 117.1h3.4M265.5 108.4h3.4" fill="none" stroke="#000" stroke-width=".17"/>
<path d="M265.5 108.1l1 .3-1 .4z" fill="#f8fcff"/>
<path d="M265.5 108.1l1 .3-1 .4z" fill="none" stroke="#000" stroke-width=".15"/>
<text font-size="7.4" fill="#00f" x="105.5" y="20.8">Current Sense &amp; Control Circuit</text>
<g font-size="3.7" fill="#00f">
<text x="43.5" y="42.2">Current Measurement</text>
<text x="115.8" y="44">Current Draw Error Amp</text>
<text x="186.4" y="42.2">PID Output</text>
<text x="181.2" y="81.8">Proportional Amp</text>
<text x="246.5" y="95.6">Summing Amp</text>
<text x="181.2" y="133.5">Intergator Amp</text>
<text x="181.2" y="179.9">Differentiator Amp</text>
</g>
<text font-size="3.7" x="235.9" y="185.4">Progammable Current Load</text>
<g font-size="1.9">
<text x="270" y="194.3">1</text>
<text x="272.9" y="194.3">4</text>
<text x="273.6" y="196">HM</text>
</g>
<g font-size="1.6">
<text x="26" y="12.6">1</text>
<text x="74.6" y="12.6">2</text>
<text x="123.4" y="12.6">3</text>
<text x="172.1" y="12.6">4</text>
<text x="220.9" y="12.6">5</text>
<text x="269.7" y="12.6">6</text>
<text x="3.4" y="34.5">A</text>
<text x="292.5" y="34.5">A</text>
<text x="124" y="53">7</text>
<text x="143" y="53">1</text>
<text x="51.7" y="54.7">7</text>
<text x="51.8" y="58.2">3</text>
<text x="70.7" y="54.7">1</text>
<text x="70.7" y="59.9">6</text>
<text x="124" y="59.9">2</text>
<text x="124.1" y="56.5">3</text>
<text x="143" y="58.2">6</text>
<text x="186" y="54.7">7</text>
<text x="186" y="58.2">3</text>
<text x="204.9" y="54.7">1</text>
<text x="204.9" y="59.9">6</text>
<text x="51.7" y="65.1">4</text>
<text x="51.7" y="61.6">2</text>
<text x="70.7" y="65.1">8</text>
<text x="124" y="63.4">4</text>
<text x="143" y="63.4">8</text>
<text x="186" y="65.1">4</text>
<text x="186" y="61.6">2</text>
<text x="204.9" y="65.1">8</text>
<text x="51.8" y="68.5">5</text>
<text x="55" y="69.4">NC</text>
<text x="124" y="66.8">5</text>
<text x="127.3" y="67.6">NC</text>
<text x="186" y="68.5">5</text>
<text x="189.3" y="69.4">NC</text>
<text x="3.4" y="81.9">B</text>
<text x="292.6" y="81.9">B</text>
<text x="186" y="104.6">7</text>
<text x="204.9" y="104.6">1</text>
<text x="247.9" y="103">7</text>
<text x="248" y="106.4">3</text>
<text x="266.9" y="103">1</text>
<text x="186" y="111.5">2</text>
<text x="186" y="108.1">3</text>
<text x="204.9" y="109.8">6</text>
<text x="247.9" y="113.3">4</text>
<text x="247.9" y="109.8">2</text>
<text x="266.9" y="113.3">8</text>
<text x="266.9" y="108.1">6</text>
<text x="186" y="115">4</text>
<text x="186" y="118.4">5</text>
<text x="189.3" y="119.3">NC</text>
<text x="204.9" y="115">8</text>
<text x="247.9" y="116.7">5</text>
<text x="251.2" y="117.6">NC</text>
<text x="3.4" y="129.2">C</text>
<text x="292.5" y="129.2">C</text>
<text x="15.8" y="143.4">2</text>
<text x="15.9" y="141.6">1</text>
<text x="186" y="151.1">7</text>
<text x="186" y="154.6">3</text>
<text x="204.9" y="151.1">1</text>
<text x="41.4" y="160.4" transform="rotate(-90 41.4 160.4)">2</text>
<text x="79.3" y="160.4" transform="rotate(-90 79.3 160.4)">2</text>
<text x="118.9" y="160.4" transform="rotate(-90 118.9 160.4)">2</text>
<text x="186" y="161.5">4</text>
<text x="186" y="158">2</text>
<text x="204.9" y="161.5">8</text>
<text x="204.9" y="156.3">6</text>
<text x="36.4" y="164.9">1</text>
<text x="74.3" y="164.9">1</text>
<text x="113.8" y="164.9">1</text>
<text x="186" y="164.9">5</text>
<text x="189.3" y="165.7">NC</text>
<text x="41.4" y="170.7" transform="rotate(-90 41.4 170.7)">3</text>
<text x="79.3" y="170.7" transform="rotate(-90 79.3 170.7)">3</text>
<text x="118.9" y="170.7" transform="rotate(-90 118.9 170.7)">3</text>
<text x="3.4" y="176.5">D</text>
<text x="292.5" y="176.5">D</text>
<text x="231.9" y="183.8">Title</text>
<text x="231.9" y="189">Size</text>
<text x="232.8" y="191.6">Tabloid</text>
<text x="240.5" y="189">Number</text>
<text x="274.9" y="189">Revision</text>
<text x="231.9" y="194.1">Date:</text>
<text x="231.9" y="195.9">File:</text>
<text x="239.7" y="194.1">10-30-2026</text>
<text x="239.7" y="195.9">C:\Users\..\PCL-01.SchDoc</text>
<text x="266.4" y="195.9">Drawn By:</text>
<text x="266.4" y="194.1">Sheet</text>
<text x="271" y="194.1">of</text>
<text x="26" y="198.5">1</text>
<text x="74.6" y="198.5">2</text>
<text x="123.4" y="198.5">3</text>
<text x="172.1" y="198.5">4</text>
<text x="220.9" y="198.5">5</text>
<text x="269.7" y="198.5">6</text>
</g>
<g font-size="1.6" fill="#000080">
<text x="96.5" y="43.6">TP1</text>
<text x="100.1" y="47.2">R1</text>
<text x="53.8" y="51.3">U3</text>
<text x="53.8" y="53">OP07CDR</text>
<text x="100.1" y="50.6">R2</text>
<text x="126.1" y="49.6">U1</text>
<text x="126.1" y="51.3">OP07CDR</text>
<text x="155" y="53.9">TP2</text>
<text x="188" y="51.3">U2</text>
<text x="188" y="53">OP07CDR</text>
<text x="21" y="57.5">R3</text>
<text x="100.1" y="59.2">R4</text>
<text x="213.7" y="59.2">R5</text>
<text x="21" y="61">R6</text>
<text x="169" y="61">R7</text>
<text x="21" y="69.6">R8</text>
<text x="58.8" y="76.5">R11</text>
<text x="75.9" y="72.8">TP3</text>
<text x="131.1" y="73">R9</text>
<text x="194.8" y="74.7">R10</text>
<text x="214" y="77.6">TP4</text>
<text x="188" y="101.2">U5</text>
<text x="250" y="99.5">U4</text>
<text x="250" y="101.2">OP07CDR</text>
<text x="188" y="103">OP07CDR</text>
<text x="278.9" y="103.8">TP5</text>
<text x="169" y="110.9">R13</text>
<text x="213.7" y="109.1">R12</text>
<text x="194.8" y="123.8">C1</text>
<text x="255" y="122.9">R14</text>
<text x="214" y="127.6">TP6</text>
<text x="26" y="136.5">TP18</text>
<text x="12.5" y="139.1">J13</text>
<text x="55.4" y="143.6">R15</text>
<text x="12.5" y="146">0022272021</text>
<text x="55.4" y="146.6">0.1Ω</text>
<text x="188" y="147.7">U6</text>
<text x="188" y="149.4">OP07CDR</text>
<text x="213.7" y="155.6">R16</text>
<text x="160.4" y="156.5">C2</text>
<text x="165.7" y="158">R17</text>
<text x="24.6" y="164.9">R21</text>
<text x="43.5" y="163">Q1</text>
<text x="43.5" y="164.7">RD3L050SNTL1</text>
<text x="62.4" y="164.9">R22</text>
<text x="81.4" y="163">Q2</text>
<text x="81.4" y="164.7">RD3L050SNTL1</text>
<text x="102" y="164.9">R23</text>
<text x="120.9" y="163">Q3</text>
<text x="120.9" y="164.7">RD3L050SNTL1</text>
<text x="194.8" y="172.8">R24</text>
<text x="137.8" y="177.8">TP8</text>
<text x="143" y="177.8">TP9</text>
<text x="214" y="175.7">TP7</text>
</g>
<g font-size="1.6" fill="#800000">
<text x="81.4" y="59.9">CURRENT</text>
<text x="157.1" y="61.6">V_ERROR</text>
<text x="201.8" y="75.4">P_OUTPUT</text>
<text x="281" y="108.1">GATE</text>
<text x="201.8" y="125.3">I_OUTPUT</text>
<text x="19.4" y="164.9">GATE</text>
<text x="57.3" y="164.9">GATE</text>
<text x="96.9" y="164.9">GATE</text>
<text x="201.8" y="173.5">D_OUTPUT</text>
<text x="136.5" y="187.3">GND</text>
<text x="141.6" y="187.3">GND</text>
</g>
<g font-size="1.5" fill="#000080">
<text x="103.7" y="47.9">1kΩ</text>
<text x="103.7" y="51.3">1kΩ</text>
<text x="24.6" y="58.2">1kΩ</text>
<text x="103.7" y="59.9">1kΩ</text>
<text x="217.3" y="59.9">1kΩ</text>
<text x="21" y="64.1">10kΩ</text>
<text x="172.6" y="61.6">1kΩ</text>
<text x="24.6" y="70.3">1kΩ</text>
<text x="134.7" y="73.7">1kΩ</text>
<text x="194.8" y="77.8">10Ω</text>
<text x="58.8" y="79.5">10kΩ</text>
<text x="172.6" y="111.5">1kΩ</text>
<text x="217.3" y="109.9">1kΩ</text>
<text x="258.6" y="123.6">1kΩ</text>
<text x="194.8" y="128.6">1 µF</text>
<text x="160.4" y="161.3">1 µF</text>
<text x="172.6" y="158">1kΩ</text>
<text x="217.3" y="156.3">1kΩ</text>
<text x="31.5" y="164.9">10Ω</text>
<text x="69.3" y="164.9">10Ω</text>
<text x="108.9" y="164.9">10Ω</text>
<text x="194.8" y="175.9">10Ω</text>
</g>
<text font-size="1.5" x="64.6" y="48.7">CURRENT_CONTROL_PWM_FILTERED</text>
<g font-size="1.5" fill="#800000">
<text x="89.7" y="52.2">GND</text>
<text x="115.2" y="53.9">+18V</text>
<text x="13" y="54.8">VIN</text>
<text x="43" y="55.6">+18V</text>
<text x="177.2" y="55.6">+18V</text>
<text x="177.5" y="59.1">GND</text>
<text x="14" y="62.5">GND</text>
<text x="43.3" y="66">-18V</text>
<text x="115.6" y="64.2">-18V</text>
<text x="177.6" y="66">-18V</text>
<text x="9.9" y="66.8">VIN_SENSE</text>
<text x="177.2" y="105.5">+18V</text>
<text x="239.1" y="103.8">+18V</text>
<text x="239.4" y="107.3">GND</text>
<text x="177.5" y="109">GND</text>
<text x="177.6" y="115.9">-18V</text>
<text x="239.5" y="114.1">-18V</text>
<text x="32" y="137.4">VIN</text>
<text x="49.1" y="139.1">VIN</text>
<text x="59.9" y="139.1">VIN_SENSE</text>
<text x="31.5" y="149.4">GND</text>
<text x="177.2" y="152">+18V</text>
<text x="177.5" y="155.4">GND</text>
<text x="37.5" y="156.3">VIN_SENSE</text>
<text x="75.4" y="156.3">VIN_SENSE</text>
<text x="114.9" y="156.3">VIN_SENSE</text>
<text x="177.6" y="162.3">-18V</text>
<text x="40.1" y="177">GND</text>
<text x="78" y="177">GND</text>
<text x="117.6" y="177">GND</text>
</g>
</svg>
